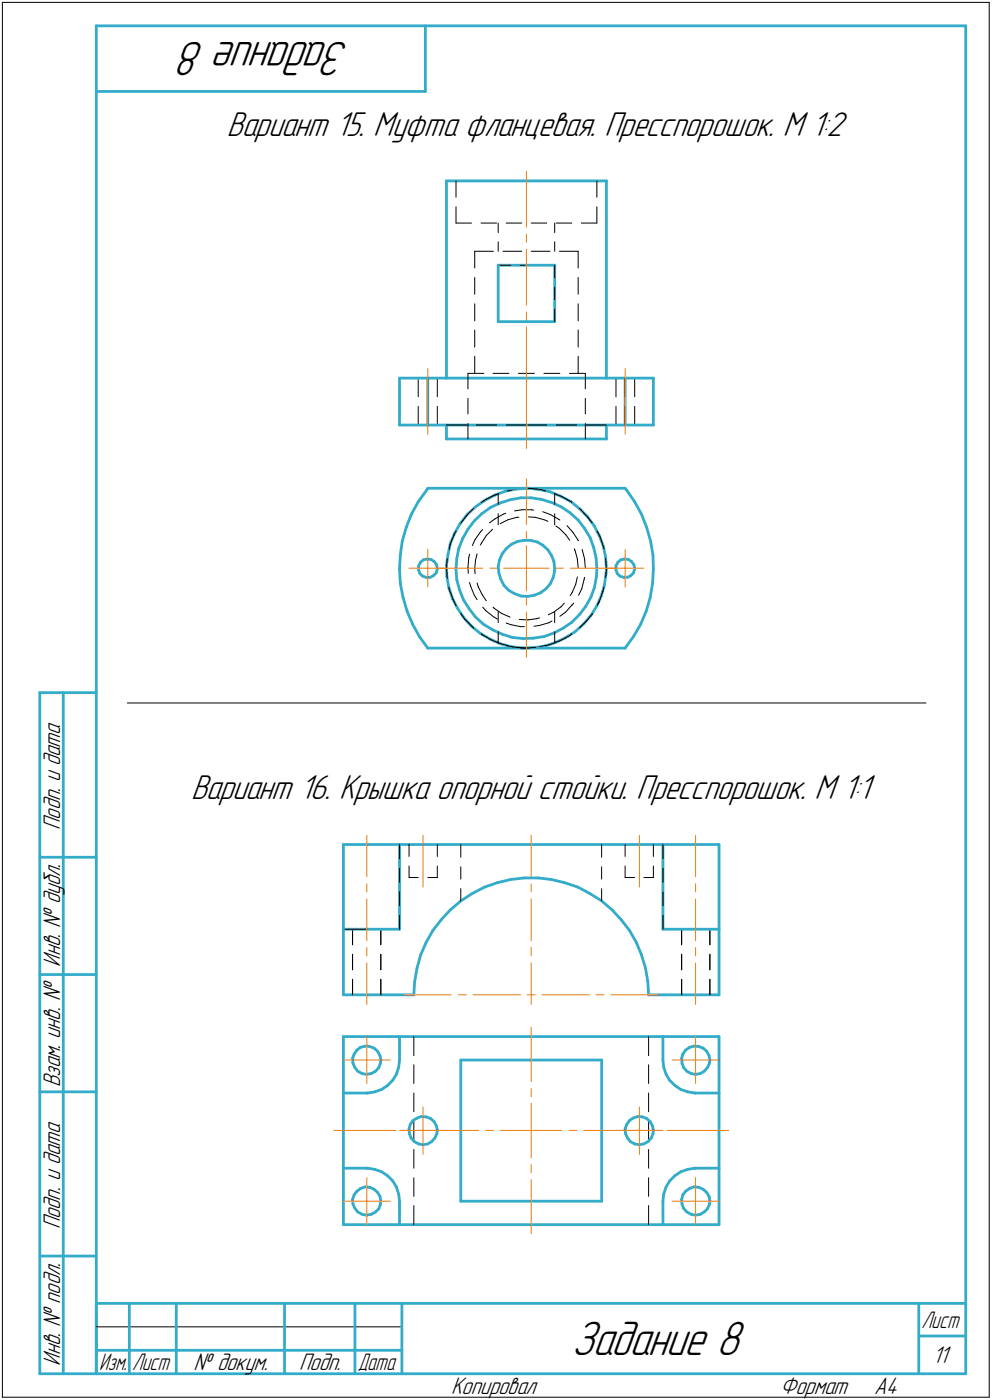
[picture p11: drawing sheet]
<svg xmlns="http://www.w3.org/2000/svg" width="211mm" height="298mm" viewBox="0 0 211 298" stroke-linecap="round" stroke-linejoin="round" font-family="sans-serif">
<g fill="none" stroke="#33acca" stroke-width=".59">
<path d="M20.5 5.5v287zM20.5 5.5h185zM20.5 19.5h70zM90.5 5.5v14zM205.5 5.5v287zM95 38.5v42zM95 38.5h17zM112 38.5h17zM129 38.5v42zM106 56.5h6zM106 56.5v12zM112 56.5h6z"/>
<path d="M118 56.5v12zM106 68.5h6zM112 68.5h6zM85 80.5v10zM85 90.5h6zM85 80.5h6zM91 80.5h21zM91 90.5h21zM91 80.5v10zM95 93.5h17zM95 90.5v3zM112 93.5h17z"/>
<path d="M112 90.5h21zM112 80.5h21zM129 90.5v3zM133 80.5v10zM133 90.5h6zM133 80.5h6zM139 80.5v10zM85.2 118.2l-.2 3zM85.6 115.2l-.4 3zM86.4 112.3l-.8 2.9zM87.5 109.5l-1.1 2.8zM89 106.8l-1.5 2.7z"/>
<path d="M89.5 119.7l.6-.5zM89.5 119.7l-.4 .8zM90.1 119.2l.7-.2zM90.8 104.4l-1.8 2.4zM90.8 119l.9 .1zM91 104h21zM91 104l-.2 .4zM91.7 119.1l.7 .4zM92.4 119.5l.5 .7zM95.3 118l-.3 2.4zM95.8 115.7l-.5 2.3zM96.8 113.5l-1 2.2z"/>
<path d="M97.2 119l-.2 2.2zM97.6 116.8l-.4 2.2zM98 111.4l-1.2 2.1zM98.5 114.6l-.9 2.2zM99.5 109.5l1.8-1.6zM99.5 109.5l-1.5 1.9zM99.6 112.7l-1.1 1.9zM100.9 110.9l1.6-1.5zM100.9 110.9l-1.3 1.8zM101.3 107.9l1.9-1.4zM102.5 109.4l1.9-1.4zM103.2 106.5l2.1-1.1z"/>
<path d="M104.4 108l2-.9zM105.3 105.4l2.3-.8zM106.3 119.3l-.3 1.3zM106.4 107.1l2.1-.7zM106.8 117.9l-.5 1.4zM107.6 104.6l2.3-.5zM107.7 116.8l1.1-.9zM107.7 116.8l-.9 1.1zM108.5 106.4l2.3-.4zM108.8 115.9l1.3-.6zM109.9 104.1l2.5-.1zM110.1 115.3l1.4-.2z"/>
<path d="M110.8 106h2.2zM111.5 115.1h1.4zM112 104h21zM112.4 104l2.3 .2zM112.9 115.1l1.4 .3zM113 106l2.2 .3zM114.3 115.4l1.2 .7zM114.7 104.2l2.4 .5zM115.2 106.3l2.2 .7zM115.5 116.1l1.1 1zM116.6 117.1l.7 1.2zM117.1 104.7l2.2 1z"/>
<path d="M117.3 118.3l.6 1.2zM117.4 107l2.1 .9zM117.9 119.5l.1 1.5zM119.3 105.7l2.1 1.1zM119.5 107.9l1.8 1.3zM121.3 109.2l1.7 1.5zM121.4 106.8l1.9 1.5zM123 110.7l1.4 1.8zM123.3 108.3l1.7 1.7zM124.4 112.5l1.2 2zM125 110l1.4 1.9zM125.6 114.5l.7 2.1z"/>
<path d="M126.3 116.6l.5 2.2zM126.4 111.9l1.1 2.1zM126.8 118.8l.2 2.2zM127.5 114l.9 2.2zM128.4 116.2l.5 2.4zM128.9 118.6l.1 2.4zM131.5 119.7l.6-.5zM131.5 119.7l-.4 .8zM132.1 119.2l.7-.2zM132.8 119l.9 .1zM133 104l.3 .4zM133.3 104.4l1.7 2.4z"/>
<path d="M133.7 119.1l.7 .4zM134.4 119.5l.5 .7zM135 106.8l1.5 2.7zM136.5 109.5l1.1 2.8zM137.6 112.3l.8 2.9zM138.4 115.2l.5 3zM138.9 118.2l.1 3zM85 121.2l.2 3zM85.2 124.2l.6 3.1zM85.8 127.3l.8 2.8zM86.6 130.1l1.2 2.8zM87.8 132.9l1.4 2.7z"/>
<path d="M89.1 120.5v.8zM89.1 121.3l.2 .8zM89.2 135.6l1.8 2.4zM89.3 122.1l.6 .6zM89.9 122.7l.8 .2zM90.7 122.9h.8zM91 138h21zM91.5 122.9l.7-.3zM92.2 122.6l.6-.6zM92.9 120.2l.1 .8zM93 121.2l-.2 .8zM93 121v.2z"/>
<path d="M95 120.4l.1 2.4zM95.1 122.8l.4 2.3zM95.5 125.1l.8 2.3zM96.3 127.4l1.1 2.1zM97 121.2l.2 2.2zM97.2 123.4l.6 2.2zM97.4 129.5l1.3 2.1zM97.8 125.6l.8 2.2zM98.6 127.8l1.2 1.8zM98.7 131.6l1.6 1.7zM99.8 129.6l1.4 1.8zM100.3 133.3l1.9 1.6z"/>
<path d="M101.2 131.4l1.7 1.5zM102.2 134.9l2 1.2zM102.9 132.9l1.9 1.2zM104.2 136.1l2.2 1zM104.8 134.1l2 .9zM106 120.6l.2 1.5zM106.2 122.1l.4 1.3zM106.4 137.1l2.3 .6zM106.6 123.4l.7 1.3zM106.8 135l2.2 .7zM107.3 124.7l1 1zM108.3 125.7l1.2 .7z"/>
<path d="M108.7 137.7l2.4 .3zM109 135.7l2.3 .3zM109.5 126.4l1.3 .5zM110.8 126.9l1.5 .1zM111.1 138l2.4-.1zM111.3 136l2.2-.1zM112 138h21zM112.3 127l1.4-.3zM113.5 135.9l2.2-.3zM113.5 137.9l2.4-.3zM113.7 126.7l1.3-.5zM115 126.2l1.2-.8z"/>
<path d="M115.7 135.6l2.2-.8zM115.9 137.6l2.3-.8zM117.1 124.3l-.9 1.1zM117.7 123l-.6 1.3zM117.9 134.8l1.9-1zM118 121.6l-.3 1.4zM118 121v.6zM118.2 136.8l2.1-1zM119.8 133.8l1.9-1.3zM120.3 135.8l2-1.3zM121.7 132.5l1.6-1.6zM122.3 134.5l1.8-1.6z"/>
<path d="M124.6 129.1l-1.3 1.8zM125.7 131.1l-1.6 1.8zM125.7 127.2l-1.1 1.9zM126.5 125.1l-.8 2.1zM126.9 122.8l-.4 2.3zM127 129l-1.3 2.1zM127 121l-.1 1.8zM127.9 126.9l-.9 2.1zM128.6 124.5l-.7 2.4zM128.9 122.2l-.3 2.3zM129 121l-.1 1.2zM131.1 120.5v.8z"/>
<path d="M131.1 121.3l.2 .8zM131.3 122.1l.6 .6zM131.9 122.7l.8 .2zM132.7 122.9h.8zM133.5 122.9l.7-.3zM134.2 122.6l.6-.6zM134.8 135.6l-1.8 2.4zM134.9 120.2l.1 .8zM135 121.2l-.2 .8zM135 121v.2zM136.3 132.9l-1.5 2.7zM137.5 130.1l-1.2 2.8z"/>
<path d="M138.3 127.3l-.8 2.8zM138.9 124.2l-.6 3.1zM139 121.2l-.1 3zM8.5 147.5v145zM8.5 147.5h12zM13.5 147.5v145zM73.1 179.8h5zM73.1 179.8v18.1zM78.1 179.8h6.9zM85 179.8h56.1zM85 179.8v18.1zM141.1 179.8h6.9z"/>
<path d="M141.1 179.8v18.1zM148 179.8h5zM153 179.8v18.1zM8.5 182.5h12zM73.1 197.9v13.9zM73.1 197.9h11.9zM92.1 198.1l-1.4 2.6zM93.9 195.8l-1.8 2.3zM95.8 193.7l2.2-1.8zM95.8 193.7l-1.9 2.1zM98 191.9l2.5-1.7zM100.5 190.2l2.6-1.3z"/>
<path d="M103.1 188.9l2.7-.9zM105.8 188l2.8-.7zM108.6 187.3l3-.4zM111.6 186.9h2.9zM114.5 186.9l2.8 .4zM117.3 187.3l2.8 .7zM120.1 188l2.8 .9zM122.9 188.9l2.6 1.3zM125.5 190.2l2.4 1.6zM127.9 191.8l2.3 1.9zM130.2 193.7l2 2.1zM132.2 195.8l1.7 2.3z"/>
<path d="M133.9 198.1l1.5 2.6zM141.1 197.9h11.9zM153 197.9v13.9zM8.5 207.5h12zM73.1 211.8h15zM88.2 209l-.1 2.8zM88.7 206.2l-.5 2.8zM89.5 203.4l-.8 2.8zM90.7 200.7l-1.2 2.7zM135.4 200.7l1.1 2.6zM136.5 203.3l.8 2.8zM137.3 206.1l.5 2.9z"/>
<path d="M137.8 209l.2 2.8zM138 211.8h15zM8.5 232.5h12zM73.1 232.7v16.1zM73.1 232.7h5zM73.1 220.7h11.9zM73.1 220.7v12zM75 225.4l.1 1zM75.1 226.4l.4 .9zM75.4 224.5l-.4 .9zM75.5 227.3l.6 .8zM75.9 223.6l.8-.6z"/>
<path d="M75.9 223.6l-.5 .9zM76.1 228.1l.9 .5zM76.7 223l1-.2zM77 228.6l1 .2zM77.7 222.8h1zM78 228.8l1-.2zM78.1 232.7h.1zM78.2 232.7l1.6-.2zM78.7 222.8l.9 .4zM79 228.6l.9-.5zM79.6 223.2l.7 .7zM79.8 232.5l1.4-.5z"/>
<path d="M80.3 223.9l.6 .9zM80.6 227.3l-.7 .8zM80.9 224.8l.1 .9zM80.9 226.4l-.3 .9zM81 225.7l-.1 .7zM81.2 232l1.3-.9zM83.6 230l-1.1 1.1zM84.3 228.8l-.7 1.2zM84.8 227.2l-.5 1.6zM85 220.7h56.1zM85 220.7v5zM85 225.7l-.2 1.5z"/>
<path d="M87.3 239.4l-.3 1zM87.9 238.6l.8-.5zM87.9 238.6l-.6 .8zM88.7 238.1l1-.4zM89.7 237.7l1 .1zM90.7 237.8l.9 .4zM91.6 238.2l.8 .6zM92.4 238.8l.5 1zM92.9 239.8l.1 .9zM98 225.7h30zM98 225.7v30.1zM128 225.7v30.1z"/>
<path d="M133.3 239.4l-.3 1zM133.9 238.6l.8-.5zM133.9 238.6l-.6 .8zM134.7 238.1l1-.4zM135.7 237.7l1 .1zM136.7 237.8l.9 .4zM137.6 238.2l.7 .6zM138.3 238.8l.6 1zM138.9 239.8l.1 .9zM141.1 220.7h11.9zM141.1 225.7l.1 1.5zM141.1 220.7v5z"/>
<path d="M141.2 227.2l.5 1.6zM141.7 228.8l.8 1.2zM142.5 230l1.1 1.1zM143.6 231.1l1.3 .9zM144.9 232l1.4 .5zM145 225.4l.1 1zM145.1 226.4l.4 .9zM145.3 224.5l-.3 .9zM145.5 227.3l.6 .8zM145.9 223.6l.8-.6zM145.9 223.6l-.6 .9zM146.1 228.1l1 .5z"/>
<path d="M146.3 232.5l1.5 .2zM146.7 223l1-.2zM147.1 228.6l.9 .2zM147.7 222.8h1zM147.8 232.7h.2zM148 232.7h5zM148 228.8l1-.2zM148.7 222.8l.9 .4zM149 228.6l.9-.5zM149.6 223.2l.8 .7zM150.4 223.9l.5 .9zM150.5 227.3l-.6 .8z"/>
<path d="M150.9 224.8l.1 .9zM151 226.4l-.5 .9zM151 225.7v.7zM153 232.7v16.1zM153 220.7v12zM73.1 248.8h5zM73.1 248.8v12zM75 255.4l.1 1zM75.1 256.4l.4 .9zM75.4 254.4l-.4 1zM75.5 257.3l.6 .8zM75.9 253.7l.8-.6z"/>
<path d="M75.9 253.7l-.5 .7zM76.1 258.1l.9 .5zM76.7 253.1l1-.4zM77 258.6l1 .1zM77.7 252.7l1 .1zM78 258.7l1-.1zM78.1 248.8h.1zM78.2 248.8l1.6 .2zM78.7 252.8l.9 .4zM79 258.6l.9-.5zM79.6 253.2l.7 .7zM79.8 249l1.4 .5z"/>
<path d="M80.3 253.9l.6 .9zM80.6 257.4l-.7 .7zM80.9 254.8l.1 1zM80.9 256.5l-.3 .9zM81 255.8l-.1 .7zM81.2 249.5l1.3 .9zM82.5 250.4l1.1 1.1zM83.6 251.5l.7 1.2zM84.3 252.7l.5 1.6zM84.8 254.3l.2 1.5zM85 255.8v5zM87 240.4l.1 1z"/>
<path d="M87.1 241.4l.4 .9zM87.5 242.3l.6 .8zM88.1 243.1l1 .5zM89.1 243.6l.9 .2zM90 243.8l1-.2zM91 243.6l.9-.5zM92.5 242.3l-.6 .8zM93 241.4l-.5 .9zM93 240.7v.7zM98 255.8h30zM133 240.4l.1 1zM133.1 241.4l.4 .9z"/>
<path d="M133.5 242.3l.6 .8zM134.1 243.1l.9 .5zM135 243.6l1.1 .2zM136.1 243.8l.9-.2zM137 243.6l.9-.5zM138.6 242.3l-.7 .8zM138.9 241.4l-.3 .9zM139 240.7l-.1 .7zM141.1 255.8v5zM141.2 254.3l-.1 1.5zM141.7 252.7l-.5 1.6zM142.5 251.5l-.8 1.2z"/>
<path d="M142.5 251.5l1.1-1.1zM143.6 250.4l1.3-.9zM144.9 249.5l1.4-.5zM145 255.4l.1 1zM145.1 256.4l.4 .9zM145.3 254.4l-.3 1zM145.5 257.3l.6 .8zM145.9 253.7l.8-.6zM145.9 253.7l-.6 .7zM146.1 258.1l1 .5zM146.3 249l1.5-.2zM146.7 253.1l1-.4z"/>
<path d="M147.1 258.6l.9 .1zM147.7 252.7l1 .1zM147.8 248.8h.2zM148 258.7l1-.1zM148 248.8h5zM148.7 252.8l.9 .4zM149 258.6l.9-.5zM149.6 253.2l.8 .7zM150.4 253.9l.5 .9zM150.5 257.4l-.6 .7zM150.9 254.8l.1 1zM151 256.5l-.5 .9z"/>
<path d="M151 255.8v.7zM153 248.8v12zM8.5 267.5h12zM20.5 277.5h185zM20.5 277.5v15zM27.5 277.5v15zM37.5 277.5v15zM60.5 277.5v15zM73.1 260.8h11.9zM75.5 277.5v15zM85 260.8h56.1zM85.5 277.5v15z"/>
<path d="M141.1 260.8h11.9zM195.5 277.5v15zM8.5 292.5h12zM20.5 292.5h185zM20.5 287.5h7zM27.5 287.5h10zM37.5 287.5h23zM60.5 287.5h15zM75.5 287.5h10zM195.5 284.5h10z"/>
</g>
<g fill="none" stroke="#000" stroke-width=".21">
<path d="M.5 .5v297zM.5 .5h210zM210.5 .5v297zM97 38.5v3.5zM127 38.5v3.5zM97 44v3.5zM97 47.5h3.3zM101 59.1v3.6zM101 53.5v3.6zM101 53.5h4zM102.4 47.5h3.3zM106 51.5v2z"/>
<path d="M106 47.5v2zM106 56.5v2.7zM106 56.5h2.7zM107 53.5h4zM107.7 47.5h3.3zM110.7 56.5h2.7zM113 47.5h3.3zM113 53.5h4zM115.4 56.5h2.6zM118 51.5v2zM118 47.5v2zM118 56.5v2.7z"/>
<path d="M118.4 47.5h3.3zM119 53.5h4zM123 59.1v3.6zM123 53.5v3.6zM123.7 47.5h3.3zM127 44v3.5zM99.6 79.5v3.3zM99.6 79.5h3.4zM101 75.9v3.6zM101 70.3v3.6zM101 64.7v3.6zM104.9 79.5h3.4z"/>
<path d="M106 68.5h2.7zM106 65.8v2.7zM106 61.1v2.7zM110.3 79.5h3.4zM110.7 68.5h2.7zM115.4 68.5h2.6zM115.7 79.5h3.4zM118 65.8v2.7zM118 61.1v2.7zM121.2 79.5h3.3zM123 75.9v3.6zM123 70.3v3.6z"/>
<path d="M123 64.7v3.6zM124.5 79.5v3.3zM89 86.5v4zM89 80.5v4zM91 86.5v4zM91 80.5v4zM93 86.5v4zM93 80.5v4zM95 80.5h4.4zM95 90.5h4.4zM99.6 90.2v3.3zM99.6 84.8v3.3z"/>
<path d="M101.3 80.5h4.4zM101.3 90.5h4.4zM107.7 80.5h4.3zM107.7 90.5h4.3zM112 80.5h4.3zM112 90.5h4.3zM118.4 80.5h4.3zM118.4 90.5h4.3zM124.5 90.2v3.3zM124.5 84.8v3.3zM124.7 80.5h4.3zM124.7 90.5h4.3z"/>
<path d="M131.1 86.5v4zM131.1 80.5v4zM133 86.5v4zM133 80.5v4zM135 86.5v4zM135 80.5v4zM95.2 119l-.2 1.6zM95.8 116l-.2 1zM96.7 113.7l-.9 2.3zM97 113.1l-.3 .6zM99.3 109.7l-1.3 1.7zM99.7 118.8l-.1 2z"/>
<path d="M99.9 118l-.2 .8zM100.8 108.3l-1.5 1.4zM101.1 114.9l-.6 1.3zM101.2 119.3l-.2 1.9zM101.5 117.9l-.3 1.4zM102.3 113.2l-1.2 1.7zM102.4 107l.6-.4zM102.4 115.7l-.2 .4zM102.7 112.8l-.4 .4zM103 106.6l2.1-1.1zM103.5 114l-1.1 1.7zM104.1 111.3l1.2-.8z"/>
<path d="M104.8 112.7l-1.3 1.3zM105.1 105.5l.9-.3zM105.3 110.5l1.8-1zM106 105.1v2.3zM106 109.4v2.4zM106.4 111.5l1.7-.8zM107.1 109.5l.5-.2zM107.9 104.6l1.7-.5zM108.1 110.7l1.9-.5zM109.5 108.8l1.6-.3zM109.6 104.1l2.4-.1zM110 110.2h.4z"/>
<path d="M111.1 108.5h2zM112 104h.6zM112.4 110.1l1.5 .1zM112.6 104l2.4 .2zM113.1 108.5l.4 .1zM113.9 110.2l1.8 .5zM115 104.2l1.1 .4zM115.5 109l1.6 .6zM115.7 110.7l.9 .3zM117.1 109.6l1.8 1zM118 105.2l1.5 .5zM118 105.1v2.3z"/>
<path d="M118 109.4v2.4zM118.3 112l.7 .5zM118.9 110.6l.2 .1zM119 112.5l1.4 1.4zM119.5 105.7l2.2 1.2zM120.4 113.9l.8 1.2zM120.6 111.9l1.3 1.5zM121.7 107h.1M121.9 113.4l1.1 1.7zM122.2 116.8l.1 .4zM122.3 117.2l.6 1.8zM122.9 119l.1 2z"/>
<path d="M123 115.1h.1zM123.3 108.3l.2 .2zM123.5 108.5l1.6 1.7zM123.9 117l.5 2zM124.4 119l.1 2zM125.1 110.2l.9 1.1zM127 113l.7 1.3zM127.7 114.3l.7 2.3zM128.4 116.6l.1 .3zM128.9 118.9l.1 2.4zM95 120.6l.2 2.5zM95.5 125.1l.1 .4z"/>
<path d="M95.6 125.5l.8 2.2zM96.4 127.7l.6 1.2zM98 130.6l.9 1.2zM98.9 131.8l1.7 1.7zM99.6 120.8l.1 1.3zM99.9 124l.3 .9zM100.2 124.9l.7 1.8zM100.6 133.5l.2 .3zM100.9 126.7l.6 1zM101 121.2l.1 1zM101.5 124.1l.3 .9zM101.8 125l.8 1.7z"/>
<path d="M102.4 135h.1M102.4 135l2.1 1.2zM102.6 126.7l.9 1.2zM102.7 129.3l.7 .7zM103.4 130l1.6 1.3zM104.5 136.2l1.6 .7zM104.9 129.3l.3 .2zM105 131.3l.8 .5zM105.2 129.5l1.6 1.1zM106 130.2v2.4zM106 134.5v2.4zM106 136.9l2 .6z"/>
<path d="M106.8 130.6l1.7 .8zM107.7 132.7l1 .3zM107.9 137.5l1.2 .3zM108.7 133l2 .4zM109.1 137.8l2.3 .2zM110 137.8l.7 .1zM110.5 131.9l1.9 .1zM110.7 137.9l1.3 .1zM110.7 133.4h.9zM111.4 138h.6zM112 138l2.4-.2zM112 138l2-.2z"/>
<path d="M112.4 132l1.8-.3zM113.6 133.3l1.2-.1zM114.2 131.7l.6-.1zM114.4 137.8l1.8-.4zM114.8 133.2l2-.6zM116.1 137.5l.7-.2zM116.7 130.9l1.1-.5zM116.8 137.3l1.2-.4zM116.8 132.6l.6-.4zM117.8 130.4l1.6-1.2zM118 136.8l1-.3zM118 130.2v2.4z"/>
<path d="M118 134.5v2.4zM119 136.5l2.2-1.1zM119.1 131.2l1.2-.8zM120.1 128.4l-.7 .8zM121.2 135.4l.5-.4zM121.7 128.9l-1.4 1.5zM121.7 128.9l.4-.5zM121.8 126.2l-.5 .6zM122.5 124.4l-.7 1.8zM122.9 122.9l-.4 1.5zM123.3 133.7l1.5-1.5zM123.8 125.4l-.7 1.3z"/>
<path d="M124.3 123.4l-.5 2zM124.4 122.9l-.1 .5zM126.1 130.6l-1.3 1.6zM127.4 128.3l-.3 .6zM128.3 126l-.9 2.3zM128.5 125l-.2 1zM129 121.3l-.1 1.7zM27.1 149.7h169.9zM85 179.8v3.1zM87 179.8v2.6zM93 179.8v2.6zM98 179.8v2.7z"/>
<path d="M128 179.8v2.7zM133 179.8v2.6zM139 179.8v2.6zM141.1 179.8v3.1zM73.1 197.9h5zM75 197.9v3.3zM78.1 197.9h2.4zM81 197.9v3.3zM82.5 197.9h2.5zM85 194.9v3zM85 189.9v3zM85 184.9v3z"/>
<path d="M87 186.9h2zM87 184.4v2.5zM91 186.9h2zM93 184.4v2.5zM98 189.2v2.7zM98 184.6v2.6zM128 189.2v2.7zM128 184.6v2.6zM133 184.4v2.5zM133 186.9h2zM137 186.9h2zM139 184.4v2.5z"/>
<path d="M141.1 194.9v3zM141.1 189.9v3zM141.1 184.9v3zM141.1 197.9h2.4zM145 197.9v3.3zM145.5 197.9h2.5zM148 197.9h5zM151 197.9v3.3zM75 208.5v3.3zM75 203.2v3.3zM81 208.5v3.3zM81 203.2v3.3z"/>
<path d="M145 208.5v3.3zM145 203.2v3.3zM151 208.5v3.3zM151 203.2v3.3zM88.1 220.7v4.1zM88.1 226.7v4zM88.1 232.7v4zM88.1 238.8v3.9zM138 220.7v4.1zM138 226.7v4zM138 232.7v4zM138 238.8v3.9z"/>
<path d="M88.1 244.8v4zM88.1 250.8v4zM88.1 256.7v4.1zM138 244.8v4zM138 250.8v4zM138 256.7v4.1zM.5 297.5h210zM20.5 282.5h65z"/>
</g>
<g fill="none" stroke="#ff8000" stroke-width=".21">
<path d="M112 36.5v11.8zM112 53.1v11.8zM112 49.9v1.7zM91 78.5v14zM112 78.5v17zM112 69.6v11.9zM112 66.5v1.6zM133 78.5v14zM91 117v4zM112 102v9.7zM112 113.2v1.4zM112 116.2v4.8z"/>
<path d="M133 117v4zM87 121h4zM91 121h4zM91 121v4zM93 121h9.7zM104.2 121h1.5zM107.2 121h4.8zM112 121h4.8zM112 130.3v9.7zM112 127.3v1.6zM112 121v4.8zM118.4 121h1.5z"/>
<path d="M121.3 121h9.8zM129 121h4zM133 121h4zM133 121v4zM78.1 177.9v8.8zM90 177.9v11zM113 177.9v8.8zM136.1 177.9v11zM148 177.9v8.8zM78.1 191.4v8.9zM78.1 188.2v1.7zM113 188.2v1.7z"/>
<path d="M113 191.4v8.9zM148 191.4v8.9zM148 188.2v1.7zM78.1 205.1v8.8zM78.1 201.8v1.7zM86 211.8h10zM97.5 211.8h1.7zM100.7 211.8h10zM112.2 211.8h1.7zM113 201.8v1.7zM113 205.1v8.8zM113 218.8v11.5z"/>
<path d="M115.3 211.8h10.1zM126.8 211.8h1.7zM130 211.8h10zM148 205.1v8.8zM148 201.8v1.7zM73.1 225.7h5zM78.1 225.7h5zM78.1 225.7v5zM78.1 220.7v5zM90 235.7v5zM113 231.8v1.7zM113 234.9v11.6z"/>
<path d="M136.1 235.7v5zM143 225.7h5zM148 225.7h5zM148 225.7v5zM148 220.7v5zM71 240.7h13.2zM73.1 255.8h5zM78.1 255.8h5zM78.1 255.8v5zM78.1 250.8v5zM85 240.7h5zM85.7 240.7h1.5z"/>
<path d="M88.7 240.7h13.2zM90 240.7h5zM90 240.7v5.1zM103.4 240.7h1.6zM106.4 240.7h13.1zM113 248v1.7zM113 251.2v11.5zM121.1 240.7h1.6zM124.2 240.7h13.1zM131.1 240.7h5zM136.1 240.7h5zM136.1 240.7v5.1z"/>
<path d="M138.8 240.7h1.6zM141.9 240.7h13.1zM143 255.8h5zM148 255.8h5zM148 255.8v5zM148 250.8v5z"/>
</g>
<g fill="#fff" stroke="#fff" stroke-width=".21">
<path d="M48.3 23.3h132.5zM48.3 23.4h132.5zM48.3 23.5h132.5zM48.3 23.5h132.5zM48.3 23.6h132.5zM48.3 23.7h132.5zM48.3 23.8h132.5zM48.3 23.9h132.5zM48.3 24h132.5zM48.3 24h132.5zM48.3 24.1h132.5zM48.3 24.2h132.5zM48.3 24.3h132.5zM48.3 24.4h132.5zM48.3 24.5h132.5zM48.3 24.6h132.5zM48.3 24.6h132.5zM48.3 24.7h132.5zM48.3 24.8h132.5zM48.3 24.9h132.5zM48.3 25h132.5zM48.3 25.1h132.5zM48.3 25.1h132.5zM48.3 25.2h132.5zM48.3 25.3h132.5zM48.3 25.4h132.5zM48.3 25.5h132.5zM48.3 25.6h132.5zM48.3 25.7h132.5zM48.3 25.7h132.5zM48.3 25.8h132.5zM48.3 25.9h132.5zM48.3 26h132.5zM48.3 26.1h132.5zM48.3 26.2h132.5zM48.3 26.2h132.5zM48.3 26.3h132.5zM48.3 26.4h132.5zM48.3 26.5h132.5zM48.3 26.6h132.5zM48.3 26.7h132.5zM48.3 26.8h132.5zM48.3 26.8h132.5zM48.3 26.9h132.5zM48.3 27h132.5zM48.3 27.1h132.5zM48.3 27.2h132.5zM48.3 27.3h132.5zM48.3 27.3h132.5zM48.3 27.4h132.5zM48.3 27.5h132.5zM48.3 27.6h132.5zM48.3 27.7h132.5zM48.3 27.8h132.5zM48.3 27.9h132.5zM48.3 27.9h132.5zM48.3 28h132.5zM48.3 28.1h132.5zM48.3 28.2h132.5zM48.3 28.3h132.5zM48.3 28.4h132.5zM48.3 28.4h132.5zM48.3 28.5h132.5zM48.3 28.6h132.5zM48.3 28.7h132.5zM48.3 28.8h132.5zM48.3 28.9h132.5zM48.3 29h132.5zM48.3 29h132.5zM48.3 29.1h132.5zM48.3 29.2h132.5zM48.3 29.3h132.5zM48.3 29.4h132.5zM48.3 29.5h132.5zM48.3 29.5h132.5zM48.3 29.6h132.5zM48.3 29.7h132.5zM48.3 29.8h132.5zM48.3 29.9h132.5zM48.3 30h132.5zM48.3 30.1h132.5zM48.3 30.1h132.5zM48.3 30.2h132.5zM48.3 30.3h132.5z"/>
<path d="M40.6 164.4h145.9zM40.6 164.5h145.9zM40.6 164.6h145.9zM40.6 164.7h145.9zM40.6 164.8h145.9zM40.6 164.8h145.9zM40.6 164.9h145.9zM40.6 165h145.9zM40.6 165.1h145.9zM40.6 165.2h145.9zM40.6 165.3h145.9zM40.6 165.4h145.9zM40.6 165.4h145.9zM40.6 165.5h145.9zM40.6 165.6h145.9zM40.6 165.7h145.9zM40.6 165.8h145.9zM40.6 165.9h145.9zM40.6 165.9h145.9zM40.6 166h145.9zM40.6 166.1h145.9zM40.6 166.2h145.9zM40.6 166.3h145.9zM40.6 166.4h145.9zM40.6 166.5h145.9zM40.6 166.5h145.9zM40.6 166.6h145.9zM40.6 166.7h145.9zM40.6 166.8h145.9zM40.6 166.9h145.9zM40.6 167h145.9zM40.6 167h145.9zM40.6 167.1h145.9zM40.6 167.2h145.9zM40.6 167.3h145.9zM40.6 167.4h145.9zM40.6 167.5h145.9zM40.6 167.6h145.9zM40.6 167.6h145.9zM40.6 167.7h145.9zM40.6 167.8h145.9zM40.6 167.9h145.9zM40.6 168h145.9zM40.6 168.1h145.9zM40.6 168.1h145.9zM40.6 168.2h145.9zM40.6 168.3h145.9zM40.6 168.4h145.9zM40.6 168.5h145.9zM40.6 168.6h145.9zM40.6 168.7h145.9zM40.6 168.7h145.9zM40.6 168.8h145.9zM40.6 168.9h145.9zM40.6 169h145.9zM40.6 169.1h145.9zM40.6 169.2h145.9zM40.6 169.2h145.9zM40.6 169.3h145.9zM40.6 169.4h145.9zM40.6 169.5h145.9zM40.6 169.6h145.9zM40.6 169.7h145.9zM40.6 169.8h145.9zM40.6 169.8h145.9zM40.6 169.9h145.9zM40.6 170h145.9zM40.6 170.1h145.9zM40.6 170.2h145.9zM40.6 170.3h145.9zM40.6 170.3h145.9zM40.6 170.4h145.9zM40.6 170.5h145.9zM40.6 170.6h145.9zM40.6 170.7h145.9zM40.6 170.8h145.9zM40.6 170.9h145.9zM40.6 170.9h145.9zM40.6 171h145.9zM40.6 171.1h145.9zM40.6 171.2h145.9zM40.6 171.3h145.9zM40.6 171.4h145.9zM40.6 171.4h145.9zM40.6 171.5h145.9z"/>
</g>
<g font-size="10.9">
<text x="74.4" y="9" transform="rotate(-180 74.4 9)">Задание 8</text>
<text x="121.6" y="288.5">Задание 8</text>
</g>
<g font-size="7.8">
<text x="48.3" y="28.9">Вариант 15. Муфта фланцевая. Пресспорошок. М 1:2</text>
<text x="40.6" y="170.1">Вариант 16. Крышка опорной стойки. Пресспорошок. М 1:1</text>
</g>
<g font-size="5.4">
<text x="12.8" y="176.7" transform="rotate(-90 12.8 176.7)">Подп. и дата</text>
<text x="12.8" y="205.8" transform="rotate(-90 12.8 205.8)">Инв. № дубл.</text>
<text x="12.8" y="231.6" transform="rotate(-90 12.8 231.6)">Взам. инв. №</text>
<text x="12.8" y="261.7" transform="rotate(-90 12.8 261.7)">Подп. и дата</text>
<text x="12.8" y="290.8" transform="rotate(-90 12.8 290.8)">Инв. № подл.</text>
<text x="41.2" y="291.8">№ докум.</text>
<text x="63.6" y="291.8">Подп.</text>
<text x="198.4" y="290.3">11</text>
<text x="96" y="296.8">Копировал</text>
<text x="166" y="296.8">Формат</text>
<text x="186" y="296.8">A4</text>
</g>
<g font-size="5.3">
<text x="196.1" y="282.8">Лист</text>
<text x="21.1" y="291.8">Изм.</text>
<text x="28.1" y="291.8">Лист</text>
<text x="76.1" y="291.8">Дата</text>
</g>
</svg>
